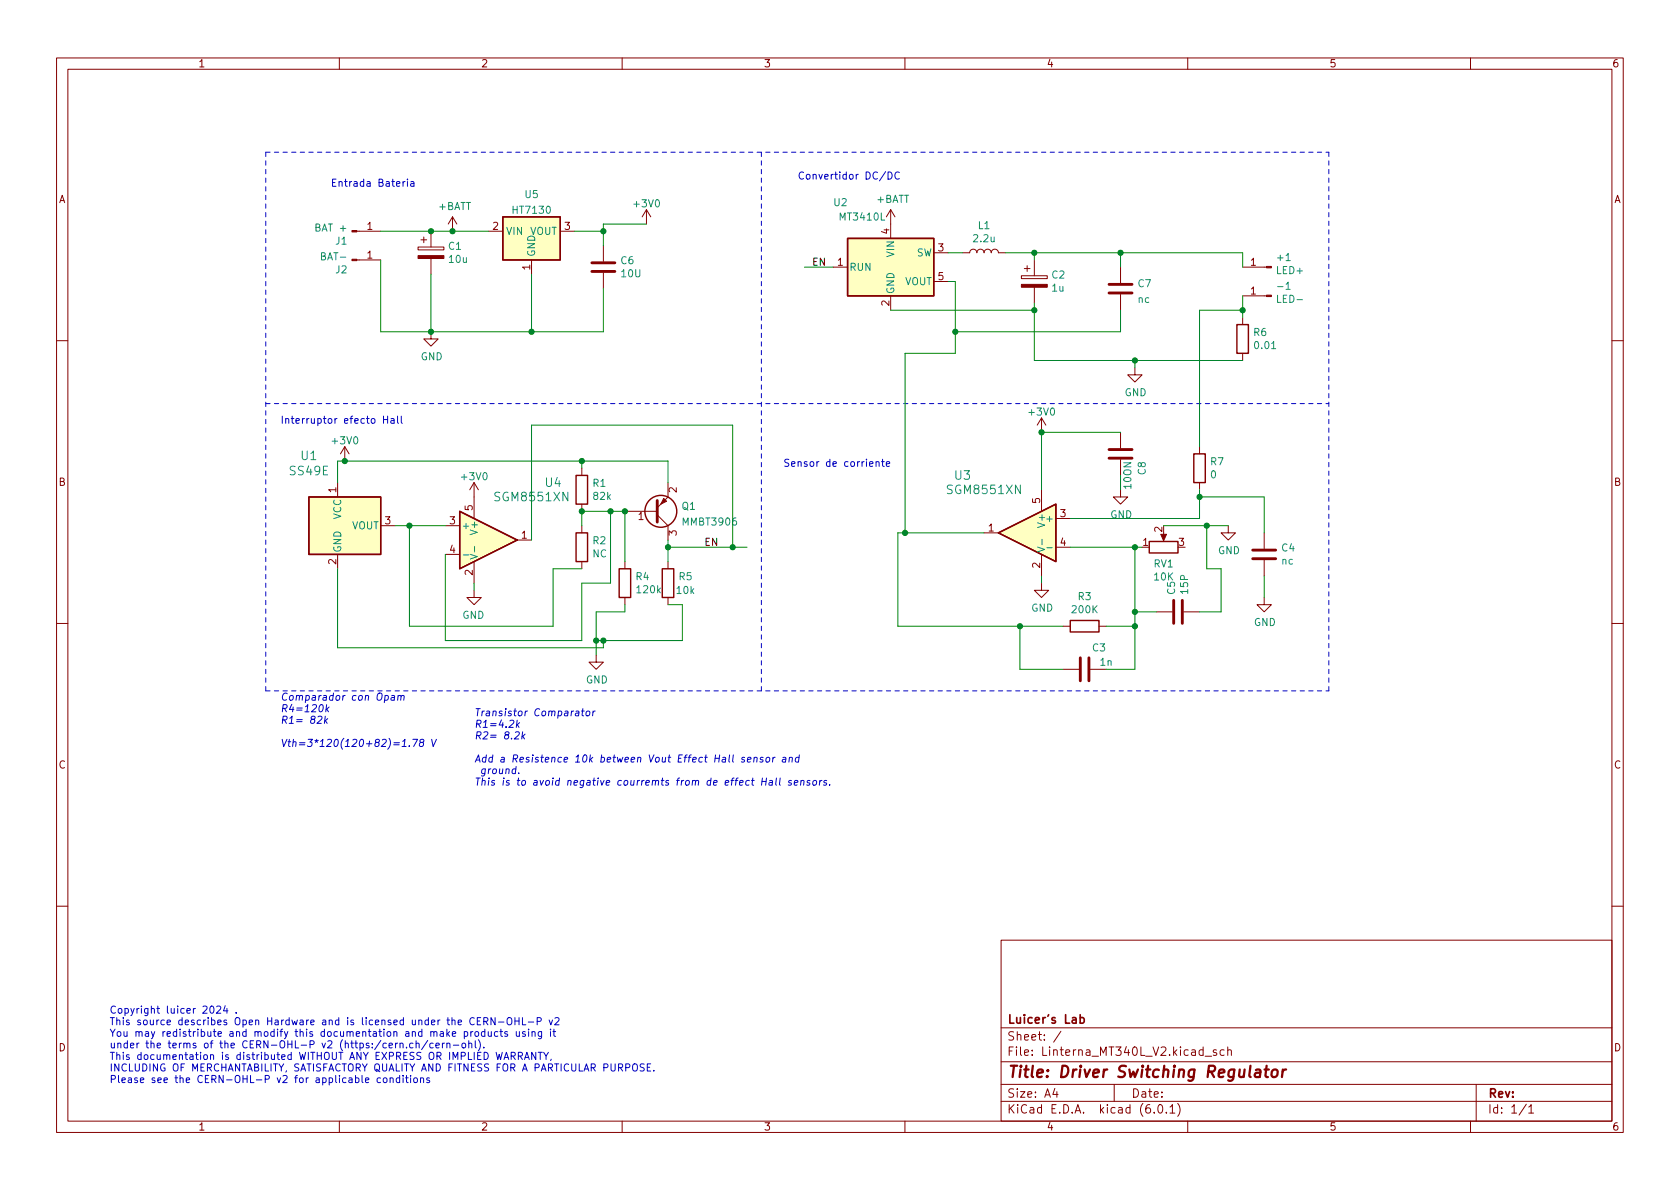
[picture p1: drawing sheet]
<svg xmlns="http://www.w3.org/2000/svg" width="297mm" height="210mm" viewBox="0 0 297 210" stroke-linecap="round" stroke-linejoin="round" font-family="sans-serif">
<g fill="none" stroke="#840000" stroke-width=".18">
<path d="M10 10.2h277v190.1h-277zM12 12.2h273v186.1h-273zM60 10.2v2M110 10.2v2M160 10.2v2M210 10.2v2M260 10.2v2M80 38.3l-.8 1.3M80 38.3v2.6M80 38.3l.8 1.3M114.3 37.1l-.8 1.2M114.3 37.1v2.5"/>
<path d="M114.3 37.1l.8 1.2M157.5 37.1v5.1M157.5 37.1l-.8 1.2M157.5 37.1l.7 1.2M63.1 40.9h4.2M63.1 46h4.2M73.9 43.7h4.6v.5h-4.6zM74.4 42.4h1M74.9 41.9v1M76.2 58.7v1.2h1.3l-1.3 1.3-1.3-1.3h1.3M76.2 40.9v2.8M76.2 45.7v2.8"/>
<path d="M86.4 40.9h2.5M94 46v2.5M99.1 40.9h2.5M106.7 43.4v2.8M106.7 48.3v2.7M147.3 47.2h2.6M157.5 52.3v2.6M165.1 44.7h2.5M165.1 49.8h2.5M170.2 44.7h1.2a.64 .64 0 0 1 .7-.6 .64 .64 0 0 1 .6 .6 .64 .64 0 0 1 .7-.6 .64 .64 0 0 1 .6 .6 .64 .64 0 0 1 .6-.6 .64 .64 0 0 1 .7 .6 .64 .64 0 0 1 .6-.6 .64 .64 0 0 1 .6 .6h1.3M180.6 48.8h4.6v.5h-4.6zM181.1 47.5h1"/>
<path d="M181.6 47v1M182.9 46v2.8M182.9 50.8v2.8M198.1 47.2v2.8M198.1 52.1v2.8M219.7 47.2h4.2M219.7 56.1v1.3M219.7 52.3h4.2M10 60.2h2M61 79l-.8 1.3M61 79v2.5M61 79l.7 1.3"/>
<path d="M184.1 73.9l-.7 1.3M184.1 73.9v2.5M184.1 73.9l.8 1.3M198.1 76.4v2.8M200.7 65v1.3h1.2l-1.2 1.3-1.3-1.3h1.3M212.1 79v1.3M219.7 62.5v1.2M285 60.2h2M59.7 85.3v2.6M59.7 98v2.6M67.3 93h2.5M78.7 93h2.6"/>
<path d="M78.7 98h2.6M83.8 85.3l.8 1.3M83.8 85.3v6.4M83.8 99.3v3.8M83.8 85.3l-.7 1.3M91.4 95.5h2.6M102.9 82.8v1.3M102.9 89.1v1.3M102.9 93v1.2M102.9 99.3v1.3M110.5 90.4h5.7M110.5 99.3v1.3"/>
<path d="M116.2 91.1l1.9 1.9v2.5M118.1 85.3v2.6l-1.9 1.9M118.1 99.3v1.3M174 94.2h2.5M184.1 86.6v3.8M184.1 98v3.8M186.7 91.7h2.5M186.7 96.8h2.5M198.1 86.6v1.3h1.3l-1.3 1.2-1.3-1.2h1.3M205.7 94.2v1M212.1 85.3v1.3M217.2 93v1.2h1.2l-1.2 1.3-1.3-1.3h1.3"/>
<path d="M223.5 94.2v2.8M223.5 99.1v2.7M10 110.2h2M83.8 104.4v1.3h-1.3l1.3 1.2 1.3-1.2h-1.3M105.4 115.8v1.3h1.3l-1.3 1.3-1.3-1.3h1.3M110.5 105.7v1.2M118.1 105.7v1.2M184.1 103.1v1.3h1.3l-1.3 1.3-1.2-1.3h1.2M188 118.4h2.8M188 110.7h1.2M192.8 118.4h2.8M194.3 110.7h1.3"/>
<path d="M204.5 108.2h2.8M209.3 108.2h2.8M223.5 105.7v1.2h1.3l-1.3 1.3-1.3-1.3h1.3M285 110.2h2M10 160.2h2M177 166.3h108v32h-108zM285 160.2h2M60 198.3v2M110 198.3v2M160 198.3v2M177 194.8h108M177 191.8h108"/>
<path d="M177 187.8h108M177 181.8h108M186.5 192.5l-.4 1h1M186.9 193v1M187.6 182.4l-1.3 1.9M197 191.8v3M204.1 196.7v.1M204.9 195.4l.2-.1a.81 .81 0 0 1 .6 .7 .81 .81 0 0 1-.3 .8h-.2a.81 .81 0 0 1-.6-.6 .81 .81 0 0 1 .3-.8zM206.2 196.7v.1M206.9 195.8l.4-.5v1.5M206.9 196.8h.8M208.2 195.1a1.72 1.72 0 0 1 0 2.3"/>
<path d="M210 198.3v2M213.1 186.8h1.1M215.1 185.7l-.4-.1-.2 .2 .1 .3 .5 .1v.4h-.6M216.4 185.7l-.4-.1-.3 .3v.4l.2 .3h.5M217.1 185.8l.2-.2 .3 .1 .1 .9M217.1 185.1v1.5M260 198.3v2M261 191.8v6.5M269.9 195.3l-1.3 1.9M270.3 195.8l.4-.5v1.5M270.3 196.8h.9"/>
</g>
<path d="M222 189.2l.3-.1 .5 .1v1.3M222.9 189.6l-.7 .1a.4 .4 0 0 0-.4 .3 .4 .4 0 0 0 .3 .5l.7-.1M223.6 189.1h.7M224 188.5l-.3 1.7 .1 .2 .4 .1M225 189.3a.52 .52 0 0 1 .5-.2 .52 .52 0 0 1 .4 .4l-.1 .6a.55 .55 0 0 1-.5 .4 .55 .55 0 0 1-.5-.4zM226.8 189.1l-.1 1.4M227.4 189.1l-.4 .1-.2 .3" fill="none" stroke="#840000" stroke-width=".4"/>
<path d="M191 179.4v1.5M191 180l.4-.1 .3 .3v.4l-.1 .3h-.6" fill="none" stroke="#840000" stroke-width=".3"/>
<g fill="#ffffc2" stroke="#ffffc2" stroke-width=".18">
<path d="M149.9 42.2h15.2v10.1h-15.2z"/>
<path d="M88.9 38.3h10.2v7.7h-10.2z"/>
<path d="M176.5 94.2l10.2-5.1v10.2z"/>
<path d="M81.3 90.4l10.1 5.1-10.1 5.1z"/>
<path d="M54.6 87.9h12.7v10.1h-12.7z"/>
</g>
<g fill="none" stroke="#840000" stroke-width=".25">
<path d="M88.9 38.3h10.2v7.7h-10.2zM149.9 42.2h15.2v10.1h-15.2zM218.7 57.4h2v5.1h-2zM54.6 87.9h12.7v10.1h-12.7zM81.3 90.4l10.1 5.1-10.1 5.1zM101.9 84.1h2v5h-2zM101.9 94.2h2v5.1h-2zM176.5 94.2l10.2-5.1v10.2zM203.2 95.8h5.1v2h-5.1zM211.1 80.3h2v5h-2zM109.5 100.6h2v5.1h-2zM117.1 100.6h2v5.1h-2z"/>
<path d="M189.2 109.7h5.1v2.1h-5.1z"/>
<circle cx="116.8" cy="90.4" r="2.82"/>
</g>
<g fill="none" stroke="#840000" stroke-width=".51">
<path d="M104.6 48h4.1M104.6 46.5h4.1M196.1 51.8h4.1M196.1 50.3h4.1M196.1 79.5h4.1M116.2 88.5v3.8M196.1 81h4.1M221.5 98.8h4.1M221.5 97.3h4.1M191 116.3v4.1M192.5 116.3v4.1M207.5 106.2v4"/>
<path d="M209 106.2v4"/>
</g>
<g fill="#840000" stroke="#840000" stroke-width=".18">
<path d="M223.9 52.2h.9v.2h-.9z"/>
<path d="M73.9 45.2h4.6v.5h-4.6z"/>
<path d="M223.9 47.1h.9v.3h-.9z"/>
<path d="M180.6 50.3h4.6v.5h-4.6z"/>
<path d="M62.2 40.8h.9v.2h-.9z"/>
<path d="M62.2 45.8h.9v.3h-.9z"/>
<path d="M205.2 94.5h1l-.5 1.1z"/>
<path d="M117.3 88.1l.6 .5-1.1 .5z"/>
</g>
<path d="M227.4 51.2h.7M81.9 98.1h1M83.1 98l1.3 .4-1.3 .5M83.9 96.6v1M183.5 96.7l1.2 .5-1.2 .4M184.2 95.3v1M185.1 96.9h1" fill="none" stroke="#008484" stroke-width=".18"/>
<g fill="none" stroke="#0000c2" stroke-width=".18">
<path d="M71.6 32.1l-.3 .2M72 31.7v.1M72 32.1v.8M72.6 32.2h.5l.1 .7M73.2 32.4l-.4 .1-.2 .1 .2 .3h.4M157 30.4a.64 .64 0 0 1 .7 .6 .64 .64 0 0 1-.7 .7zM159 30.5a.6 .6 0 0 0-.8 .5 .6 .6 0 0 0 .6 .7l.2-.1M67.8 73.6v1.3M67.8 74.2h.7M68.5 73.6v1.3M69.1 74.1h.5l.1 .8M69.7 74.3l-.4 .1-.2 .2 .2 .3 .4-.1"/>
<path d="M70.3 73.6v1.1l.2 .2M71 73.6v1.1l.1 .2M154.9 81.8l.2-.2 .3 .1v.8M154.9 81.6v.9M155.9 81.6h.4M156 81.2v1.1l.3 .2M156.7 82.1l.6-.2v-.2l-.4-.1-.2 .2 .1 .6h.5M57.5 126.6l-.1 1.3M57.5 127.4l.3 .5M57.8 124.6l-.2 1.3M57.8 125.4l.3 .5M57.9 127.1l-.5 .5"/>
<path d="M58.2 125l-.6 .5M68.1 123h.5v.6l-.2 .2h-.4M69.2 123h.5v.8M69.8 123.3l-.6 .1-.1 .2 .2 .2h.4M70.4 123.1l.2-.1h.3l-.1 .8M70.4 123l-.1 .8M70.9 123.2l.2-.2h.3v.8M72.4 131.9v.1M73 130.7h.8l-.7 1.3M74.4 131.3l-.2-.3 .3-.3 .4 .2-.1 .3a.49 .49 0 0 0-.5 .2 .49 .49 0 0 0-.1 .5 .42 .42 0 0 0 .6 0 .42 .42 0 0 0 0-.6h-.1M76.3 130.7l.3 1.3 .6-1.3M91.1 129.5l.5-.1 .2 .1v.3l-.9 .9h.8"/>
<path d="M91.2 136h-.5l-.2 .6 .2 .2 .4-.1M91.3 135.5l-.2 1.3M91.4 127.4l-.1 1.2M91.5 128.1l.3 .5M91.7 136.7v.1M91.9 127.8l-.6 .5M92.4 129.4l-.2 1.3M92.4 130.2l.3 .5M92.8 129.8l-.5 .5M101.8 125.8h.5v.8M102.4 126l-.5 .1-.2 .2 .2 .3 .4-.1M102.8 125.7h.5"/>
<path d="M103.1 125.3l-.2 1.1 .3 .2M103.7 125.9l.2-.2 .4 .2v.4l-.2 .2-.3 .1-.2-.1zM104.9 125.7l-.1 .9M105.2 125.7l-.4 .3M131.7 134l-.3-.1-.2 .3 .4 .2v.3h-.5M132.2 134.3l.6-.1-.1-.2-.3-.1-.2 .2v.6h.5M133.3 134l.2-.1 .3 .1v.8M133.4 133.9l-.1 .9M134.7 138.2h.8M134.8 137.6l-.2 1.3M134.9 134l-.3-.1-.2 .3 .5 .2-.1 .3h-.5M135.5 134l.2-.1 .4 .1v.5l-.2 .2-.3 .1-.2-.2z"/>
<path d="M135.5 137.6l-.1 1.3M136.1 138.1h.5l-.1 .8M136.6 138.3l-.4 .1-.2 .2 .1 .3 .4-.1M136.7 133.9l-.1 .9M137 133.9l-.3 .3M137.3 137.6l-.2 1.1 .2 .2M137.9 137.6l-.1 1.1 .2 .2M138.4 134h.5v.8M138.9 134.2l-.4 .1-.2 .2 .2 .3 .4-.1M139.6 134l.2-.1 .3 .1-.1 .8M139.6 133.9l-.1 .9M139.9 138.1l-.3-.1-.2 .2 .1 .2 .4 .1v.3h-.5"/>
<path d="M140.4 138.4l.7-.1-.1-.2-.3-.1-.2 .2v.6h.4M141.3 134l-.4-.1-.3 .3 .1 .5h.5M141.3 133.5l-.1 1.3M141.6 138.1l.2-.1 .3 .1v.8M141.6 138l-.1 .9M143.2 138.1l-.3-.1-.2 .2v.2l.5 .1-.1 .3h-.5M143.8 138.1l.2-.1 .3 .1v.5l-.1 .2-.3 .1-.2-.2zM145 138l-.1 .9M145.3 138l-.4 .2M146.2 138.1l-.3-.1-.2 .2 .4 .3v.3h-.5M146.7 138.7v.2M37.2 178l.2-.1a.68 .68 0 0 1 .4 .6 .68 .68 0 0 1-.4 .7l-.2-.1-.1-.4z"/>
<path d="M38.3 178l.5-.1 .2 .4-.8 .9h.8M39.8 177.8l-.3 1h.8M40.1 178.3v.9M41.8 179.1v.1M85 180h-.6v1.2h.6M87.5 180v1.2l-.7-1.2v1.2M91 180v1.2M91.8 180v1.2M92.4 180v1.2h.6M64.6 191l.6-.1v-.2l-.4-.1-.2 .2 .1 .6h.5M67.3 190.7l-.4-.1-.2 .2 .1 .6h.5M67.9 190.7l.3-.1 .2 .2v.4l-.2 .2h-.3l-.1-.2z"/>
<path d="M69 190.7l.2-.1 .3 .1v.7M69 190.6v.8M70.7 190.7l-.4-.1-.2 .2 .1 .6h.5M70.7 190.2v1.2M70.7 184.6l.2-.1h.3l.1 .8M70.7 184.5v.8M71.3 190.6v.8M71.7 190.6h.5M71.9 185.2v.1M71.9 190.2v1.1l.3 .1M72.6 190.6v.8M73 184.5h-.3l-.3 .2 .1 .5h.5"/>
<path d="M73.3 190.7l.3-.1 .2 .2v.4l-.2 .2h-.3l-.2-.2zM73.6 184.6l.1-.1h.4v.8M73.6 184v1.3M74.4 190.7l.1-.1 .3 .1 .1 .7M74.4 190.6v.8M75.6 184l-1.1 1.6M75.9 190.7l-.3-.1-.2 .2 .1 .2 .4 .1v.3h-.5M76.6 184.5h-.4l-.2 .2 .1 .5h.5M77.1 184.9l.6-.1-.1-.3h-.3l-.2 .1v.6h.5M78.2 184.5v.8M78.6 184.5l-.4 .2M79 184.6l.2-.1h.3l.1 .8"/>
<path d="M79 184.5v.8M80.2 184.8h.9M81.8 184.5h.3l.2 .2v.4l-.2 .2-.3-.1-.1-.1zM82.1 182.5l.4-.1 .2 .3-.1 .5h-.5M82.9 184.6l.2-.1h.3v.8M82.9 184v1.3M83.2 182.4v.9M83.6 182.4l-.4 .3M84 184v1.1l.2 .2M84.1 182.5l.3-.1 .2 .3v.3l-.2 .3-.3-.1-.1-.2zM84.4 180.6h.4M84.6 183.9a1.46 1.46 0 0 1 0 1.9"/>
<path d="M85.5 180.6h.6l.2-.2-.1-.3-.7-.1v1.2M85.5 185.2v.1M85.7 182.5l-.3-.1-.3 .3 .1 .5h.5M85.7 182v1.3M85.8 180.6l.5 .6M86.3 182.4l.1 .8 .3 .1 .2-.2M86.9 182.4v.9M88 182.5l-.3-.1-.3 .3 .1 .5h.5M88.1 180.7h1M88.4 182.4h.5M88.6 182v1.1l.3 .2M89.1 187.4l.4-1.3 .5 1.3"/>
<path d="M89.2 187h.6M89.7 180.1l.3-.1a.43 .43 0 0 1 .5 .4v.4a.42 .42 0 0 1-.4 .4 .42 .42 0 0 1-.4-.4zM89.7 182.5l-.3-.1-.2 .2 .1 .2 .4 .1v.3h-.5M90.4 186.7h.6l.1-.2-.1-.3-.6-.1v1.3M90.7 186.7l.4 .7M91 180.6h.8M91.3 182.4v.8l.3 .1 .2-.2M91.6 186.7h.7l.1-.2-.1-.3-.7-.1v1.3M91.8 182.4v.9M92 186.7l.4 .7M92.7 187.4l.5-1.3 .4 1.3M92.9 182.5l-.3-.1-.2 .2v.2l.5 .1v.3h-.5"/>
<path d="M92.9 187h.6M93.4 180.7h1M93.5 182v.1M93.5 182.4v.9M94.1 182.5l.1-.1 .4 .1v.8M94.1 182.4v.9M94.7 186.1v1.3l-.7-1.3v1.3M95 180.6h.6l.1-.2-.1-.3-.6-.1v1.2M95.2 186.1h.7M95.5 186.1v1.3M95.8 182.4v1l-.3 .3-.3-.1M95.8 182.5l-.4-.1-.2 .3 .1 .5h.5"/>
<path d="M96.1 186.1l.4 .6 .5-.6M96.5 186.7v.7M97.1 180.4l.3 .8 .3-.8M97.3 182v.1M97.3 182.4v.9M97.5 187.3l-.2 .2M97.8 182.4h.4M97.9 182v1.1l.3 .2M98.1 180.1l.5-.1 .2 .3-.7 .9h.7M111.9 188.3l.3-.2a.43 .43 0 0 1 .5 .5v.4a.42 .42 0 0 1-.4 .4 .42 .42 0 0 1-.5-.4zM113.9 188.2l-.5-.1-.2 .3 .1 .3 .5 .2v.4l-.1 .1-.5-.1M114.4 188.7h.5"/>
<path d="M115.1 188.1h-.7v1.3h.7M115.6 189.3v.1"/>
</g>
<path d="M47 26.9v95.3M47 26.9h187.9M134.6 26.9v95.3M234.9 26.9v95.3M47 71.4h187.9M47 122.2h187.9" fill="none" stroke="#0000c2" stroke-width=".18" stroke-dasharray=".8 .8"/>
<g fill="none" stroke="#008400" stroke-width=".18">
<path d="M114.3 39.6h-7.6v3.8M67.3 40.9h19.1M67.3 46v12.7h39.4v-7.7M76.2 48.5v10.2M94 48.5v10.2M101.6 40.9h5.1M142.2 47.2h5.1M157.5 54.9h25.4M167.6 49.8h1.3v12.7h-8.9v31.7M167.6 44.7h2.6M177.8 44.7h41.9v2.5M182.9 44.7v1.3"/>
<path d="M182.9 53.6v10.1h36.8M198.1 54.9v3.8h-29.2M198.1 44.7v2.5M219.7 54.9h-7.6v24.1M219.7 52.3v3.8M198.1 76.4h-14v10.2M200.7 63.7v1.3M59.7 85.3v-3.8h58.4v3.8M69.8 93h8.9M72.4 93v17.7h25.4v-10.1h5.1M94 95.5v-20.3h35.5v21.6M102.9 93v-2.6h7.6v8.9"/>
<path d="M102.9 81.5v1.3M107.9 90.4v12.7h-5v10.2h-24.2v-15.3M118.1 96.8h14M118.1 95.5v3.8M174 94.2h-15.3v16.5h29.3M189.2 96.8h12.7M200.7 96.8v21.6h-5.1M205.7 93h11.5M212.1 87.9h11.4v6.3M212.1 86.6v5.1h-22.9M213.4 93v7.6h2.5v7.6h-3.8M59.7 100.6v13.9h47v-1.2"/>
<path d="M83.8 103.1v1.3M110.5 106.9v1.3h-5.1v7.6M118.1 106.9h2.5v6.4h-15.2M180.3 110.7v7.7h7.7M184.1 101.8v1.3M195.6 110.7h5.1M200.7 108.2h3.8M223.5 101.8v3.9"/>
</g>
<g fill="#008400" stroke="#008400" stroke-width=".18">
<circle cx="102.9" cy="81.5" r=".46"/>
<circle cx="94" cy="58.7" r=".46"/>
<circle cx="72.4" cy="93" r=".46"/>
<circle cx="61" cy="81.5" r=".46"/>
<circle cx="107.9" cy="90.4" r=".46"/>
<circle cx="110.5" cy="90.4" r=".46"/>
<circle cx="76.2" cy="40.9" r=".46"/>
<circle cx="80" cy="40.9" r=".46"/>
<circle cx="76.2" cy="58.7" r=".46"/>
<circle cx="106.7" cy="40.9" r=".46"/>
<circle cx="182.9" cy="54.9" r=".46"/>
<circle cx="168.9" cy="58.7" r=".46"/>
<circle cx="129.5" cy="96.8" r=".46"/>
<circle cx="118.1" cy="96.8" r=".46"/>
<circle cx="200.7" cy="96.8" r=".46"/>
<circle cx="102.9" cy="90.4" r=".46"/>
<circle cx="106.7" cy="113.3" r=".46"/>
<circle cx="105.4" cy="113.3" r=".46"/>
<circle cx="180.3" cy="110.7" r=".46"/>
<circle cx="160" cy="94.2" r=".46"/>
<circle cx="198.1" cy="44.7" r=".46"/>
<circle cx="182.9" cy="44.7" r=".46"/>
<circle cx="200.7" cy="110.7" r=".46"/>
<circle cx="200.7" cy="108.2" r=".46"/>
<circle cx="184.1" cy="76.4" r=".46"/>
<circle cx="212.1" cy="87.9" r=".46"/>
<circle cx="213.4" cy="93" r=".46"/>
<circle cx="200.7" cy="63.7" r=".46"/>
<circle cx="219.7" cy="54.9" r=".46"/>
</g>
<text font-size="2.8" fill="#840000" x="178" y="190.6">Title: Driver Switching Regulator</text>
<g font-size="2.1" fill="#008484">
<text x="53.3" y="81.4">U1</text>
<text x="51.3" y="84">SS49E</text>
<text x="87.7" y="88.6">SGM8551XN</text>
<text x="96.4" y="86.1">U4</text>
<text x="167.7" y="87.4">SGM8551XN</text>
<text x="168.8" y="84.8">U3</text>
</g>
<g font-size="2.1" fill="#840000">
<text x="178" y="184">Sheet: /</text>
<text x="178" y="181">Luicer's Lab</text>
<text x="178" y="186.7">File: Linterna_MT340L_V2.kicad_sch</text>
<text x="178" y="196.9">KiCad E.D.A. kicad (6.0.1)</text>
<text x="178" y="194.1">Size: A4</text>
<text x="200" y="194.1">Date:</text>
<text x="263" y="194.1">Rev:</text>
<text x="263" y="196.9">Id: 1/1</text>
</g>
<g font-size="1.8" fill="#840000">
<text x="35" y="11.9">1</text>
<text x="85" y="11.9">2</text>
<text x="135" y="11.9">3</text>
<text x="185" y="11.9">4</text>
<text x="235" y="11.9">5</text>
<text x="285" y="11.9">6</text>
<text x="10.3" y="35.9">A</text>
<text x="285.3" y="35.9">A</text>
<text x="64.9" y="40.6">1</text>
<text x="87.1" y="40.6">2</text>
<text x="99.8" y="40.6">3</text>
<text x="157.2" y="41.4" transform="rotate(-90 157.2 41.4)">4</text>
<text x="64.9" y="45.7">1</text>
<text x="93.7" y="47.7" transform="rotate(-90 93.7 47.7)">1</text>
<text x="148.1" y="47">1</text>
<text x="165.9" y="44.4">3</text>
<text x="221.1" y="47">1</text>
<text x="165.9" y="49.5">5</text>
<text x="221.1" y="52.1">1</text>
<text x="157.2" y="54.1" transform="rotate(-90 157.2 54.1)">2</text>
<text x="10.3" y="85.9">B</text>
<text x="59.4" y="87.1" transform="rotate(-90 59.4 87.1)">1</text>
<text x="119.6" y="87.1" transform="rotate(-90 119.6 87.1)">2</text>
<text x="183.9" y="89" transform="rotate(-90 183.9 89)">5</text>
<text x="285.3" y="85.9">B</text>
<text x="68.1" y="92.7">3</text>
<text x="79.5" y="92.7">3</text>
<text x="83.6" y="90.3" transform="rotate(-90 83.6 90.3)">5</text>
<text x="92.2" y="95.2">1</text>
<text x="112.9" y="91.9">1</text>
<text x="119.6" y="94.7" transform="rotate(-90 119.6 94.7)">3</text>
<text x="174.8" y="94">1</text>
<text x="187.5" y="91.4">3</text>
<text x="205.5" y="94.1" transform="rotate(-90 205.5 94.1)">2</text>
<text x="59.4" y="99.8" transform="rotate(-90 59.4 99.8)">2</text>
<text x="79.5" y="97.8">4</text>
<text x="83.6" y="101.7" transform="rotate(-90 83.6 101.7)">2</text>
<text x="183.9" y="100.4" transform="rotate(-90 183.9 100.4)">2</text>
<text x="187.5" y="96.5">4</text>
<text x="202.1" y="96.5">1</text>
<text x="208.4" y="96.5">3</text>
<text x="10.3" y="135.9">C</text>
<text x="285.3" y="135.9">C</text>
<text x="10.3" y="185.9">D</text>
<text x="285.3" y="185.9">D</text>
<text x="35" y="199.9">1</text>
<text x="85" y="199.9">2</text>
<text x="135" y="199.9">3</text>
<text x="185" y="199.9">4</text>
<text x="235" y="199.9">5</text>
<text x="285" y="199.9">6</text>
</g>
<g font-size="1.8" fill="#0000c2">
<text x="58.4" y="33">Entrada Bateria</text>
<text x="141" y="31.7">Convertidor DC/DC</text>
<text x="49.5" y="74.9">Interruptor efecto Hall</text>
<text x="138.4" y="82.5">Sensor de corriente</text>
<text x="49.5" y="123.9">Comparador con Opam</text>
<text x="49.5" y="125.9">R4=120k</text>
<text x="49.5" y="128">R1= 82k</text>
<text x="83.8" y="126.6">Transistor Comparator</text>
<text x="83.8" y="128.7">R1=4.2k</text>
<text x="83.8" y="130.7">R2= 8.2k</text>
<text x="49.5" y="132.1">Vth=3*120(120+82)=1.78 V</text>
<text x="83.8" y="134.8">Add a Resistence 10k between Vout Effect Hall sensor and</text>
<text x="84.3" y="136.9">ground.</text>
<text x="83.8" y="138.9">This is to avoid negative courremts from de effect Hall sensors.</text>
<text x="19.3" y="179.2">Copyright luicer 2024 .</text>
<text x="19.3" y="181.3">This source describes Open Hardware and is licensed under the CERN-OHL-P v2</text>
<text x="19.3" y="183.3">You may redistribute and modify this documentation and make products using it</text>
<text x="19.3" y="185.4">under the terms of the CERN-OHL-P v2 (https:/cern.ch/cern-ohl).</text>
<text x="19.3" y="187.4">This documentation is distributed WITHOUT ANY EXPRESS OR IMPLIED WARRANTY,</text>
<text x="19.3" y="189.5">INCLUDING OF MERCHANTABILITY, SATISFACTORY QUALITY AND FITNESS FOR A PARTICULAR PURPOSE.</text>
<text x="19.3" y="191.5">Please see the CERN-OHL-P v2 for applicable conditions</text>
</g>
<g font-size="1.8" fill="#008484">
<text x="92.8" y="35">U5</text>
<text x="155" y="35.9">+BATT</text>
<text x="55.9" y="40.9">BAT +</text>
<text x="77.5" y="37.1">+BATT</text>
<text x="89.4" y="41.5">VIN</text>
<text x="90.8" y="37.8">HT7130</text>
<text x="93.6" y="41.5">VOUT</text>
<text x="112.2" y="36.6">+3V0</text>
<text x="147.5" y="36.4">U2</text>
<text x="148.6" y="39">MT3410L</text>
<text x="173" y="40.5">L1</text>
<text x="56.9" y="46">BAT-</text>
<text x="59.4" y="43.3">J1</text>
<text x="79.3" y="44.2">C1</text>
<text x="79.5" y="46.5">10u</text>
<text x="94.6" y="45.5" transform="rotate(-90 94.6 45.5)">GND</text>
<text x="109.8" y="46.7">C6</text>
<text x="150.1" y="47.9">RUN</text>
<text x="158.1" y="45.4" transform="rotate(-90 158.1 45.4)">VIN</text>
<text x="162" y="45.3">SW</text>
<text x="172.2" y="42.8">2.2u</text>
<text x="226" y="46.1">+1</text>
<text x="59.4" y="48.3">J2</text>
<text x="109.9" y="49">10U</text>
<text x="158.1" y="52.1" transform="rotate(-90 158.1 52.1)">GND</text>
<text x="159.9" y="50.4">VOUT</text>
<text x="186" y="49.2">C2</text>
<text x="186" y="51.6">1u</text>
<text x="201.2" y="53.6">nc</text>
<text x="201.2" y="50.8">C7</text>
<text x="225.8" y="48.5">LED+</text>
<text x="226" y="53.5">LED-</text>
<text x="226.2" y="51.2">-1</text>
<text x="221.7" y="59.4">R6</text>
<text x="74.4" y="63.7">GND</text>
<text x="222" y="61.7">0.01</text>
<text x="198.8" y="70">GND</text>
<text x="182.1" y="73.5">+3V0</text>
<text x="58.9" y="78.6">+3V0</text>
<text x="202.6" y="83.9" transform="rotate(-90 202.6 83.9)">C8</text>
<text x="214.1" y="82.3">R7</text>
<text x="81.7" y="84.9">+3V0</text>
<text x="104.8" y="86.1">R1</text>
<text x="105" y="88.4">82k</text>
<text x="214.1" y="84.6">0</text>
<text x="60.3" y="91.9" transform="rotate(-90 60.3 91.9)">VCC</text>
<text x="62.1" y="93.6">VOUT</text>
<text x="81.5" y="93.6">+</text>
<text x="84.5" y="94.2" transform="rotate(-90 84.5 94.2)">V+</text>
<text x="120.6" y="90.1">Q1</text>
<text x="120.9" y="92.9">MMBT3906</text>
<text x="184.8" y="92.9" transform="rotate(-90 184.8 92.9)">V+</text>
<text x="185.4" y="92.3">+</text>
<text x="196.3" y="91.6">GND</text>
<text x="60.3" y="97.8" transform="rotate(-90 60.3 97.8)">GND</text>
<text x="104.8" y="98.5">NC</text>
<text x="104.8" y="96.2">R2</text>
<text x="204" y="100.3">RV1</text>
<text x="215.3" y="98">GND</text>
<text x="226.6" y="99.8">nc</text>
<text x="226.6" y="97.5">C4</text>
<text x="112.5" y="102.6">R4</text>
<text x="112.7" y="104.9">120k</text>
<text x="119.7" y="105">10k</text>
<text x="120.1" y="102.6">R5</text>
<text x="190.6" y="106.1">R3</text>
<text x="204.1" y="102.6">10K</text>
<text x="207.7" y="105.1" transform="rotate(-90 207.7 105.1)">C5</text>
<text x="210.1" y="104.9" transform="rotate(-90 210.1 104.9)">15P</text>
<text x="81.7" y="109.4">GND</text>
<text x="182.3" y="108.1">GND</text>
<text x="189.7" y="108.4">200K</text>
<text x="221.7" y="110.7">GND</text>
<text x="193.2" y="115.2">C3</text>
<text x="194.5" y="117.7">1n</text>
<text x="103.6" y="120.8">GND</text>
</g>
<g font-size="1.8">
<text x="143.5" y="47">EN</text>
<text x="124.5" y="96.5">EN</text>
</g>
<text font-size="1.8" fill="#008400" x="200" y="86.4" transform="rotate(-90 200 86.4)">10ON</text>
</svg>
